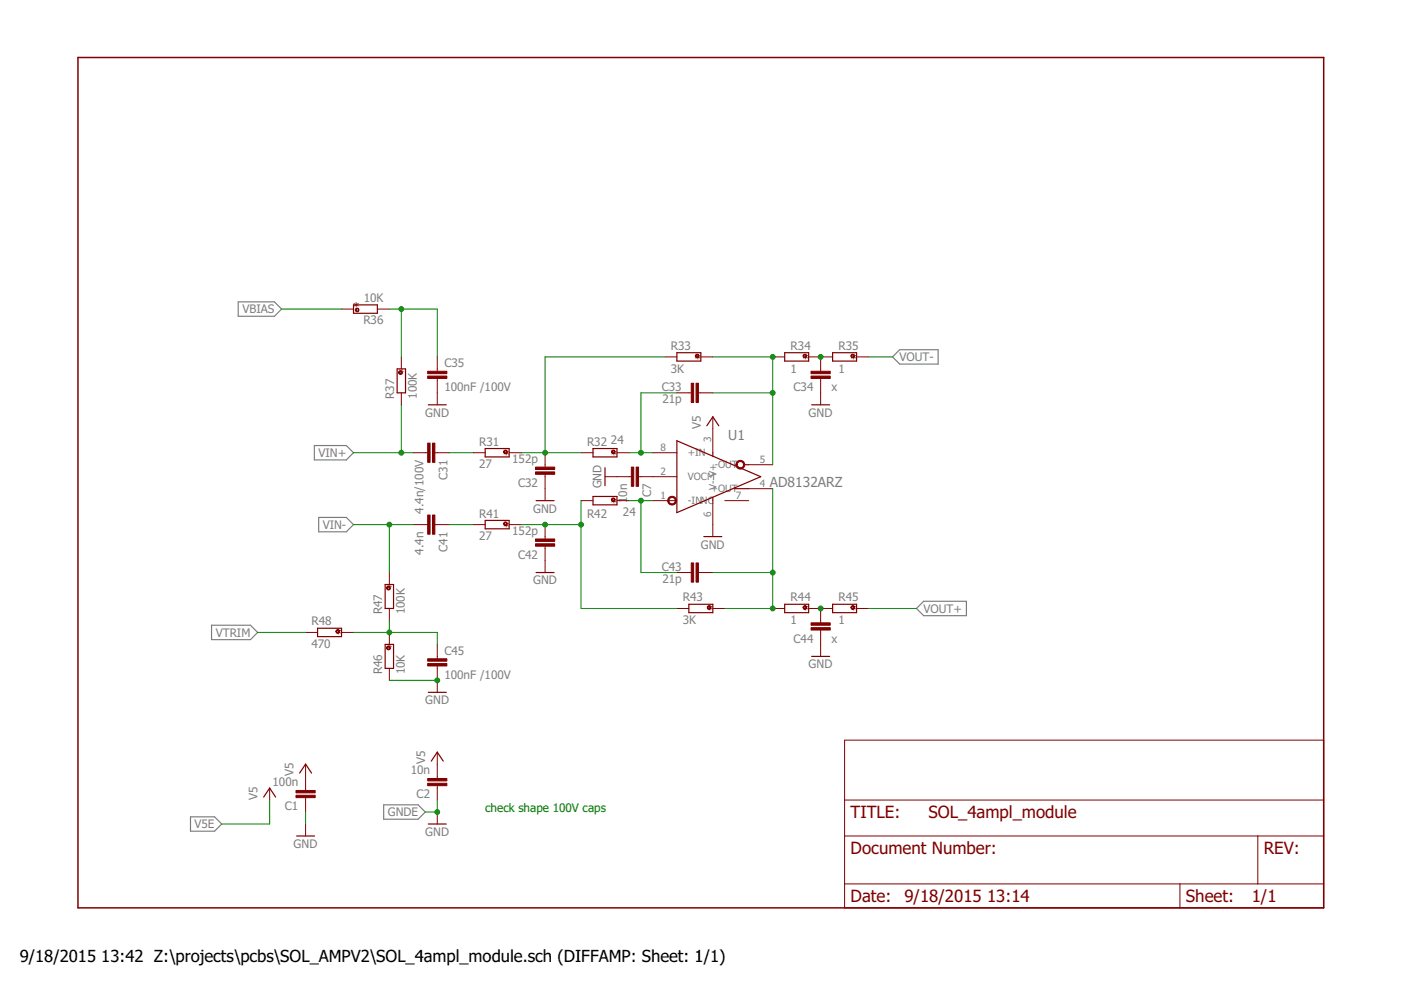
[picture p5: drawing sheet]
<svg xmlns="http://www.w3.org/2000/svg" width="297mm" height="210mm" viewBox="0 0 297 210" stroke-linecap="round" stroke-linejoin="round" font-family="sans-serif">
<path d="M50.5 64h7.7l1.5 1.5-1.5 1.6h-7.7zM189.2 75.7l1.6-1.6h8.1v3.1h-8.1zM66.7 94.5h6.7l1.6 1.5-1.6 1.5h-6.7zM67.6 109.7h5.8l1.6 1.5-1.6 1.6h-5.8zM44.9 132.6h8.2l1.5 1.5-1.5 1.5h-8.2zM194.3 129l1.5-1.5h9.1v3h-9.1zM40.4 173.2h5.1l1.5 1.5-1.5 1.5h-5.1zM81.3 170.6h7.3l1.6 1.6-1.6 1.5h-7.3z" fill="none" stroke="#808080" stroke-width=".25"/>
<g fill="none" stroke="#800000" stroke-width=".21">
<path d="M72.4 65.5h2.6M80 65.5h2.5M85.1 75.7v2.5M92.7 75.7v3M141 75.7h2.5M148.6 75.7h2.5M163.8 75.7h2.6M171.4 75.7h5.1M174 75.7v3M181.6 75.7h2.5M85.1 83.3v2.5M87.6 96h3.1"/>
<path d="M92.2 96h3M92.7 80.2v5.6M100.3 96h2.6M107.9 96h2.6M115.6 96v3M123.2 96h2.5M130.8 96h2.5M138.4 96h5.1M143.5 83.3h3.1M148.1 83.3h3M151.1 88.4v7.6M158.7 98.5h5.1"/>
<path d="M174 80.2v5.6M87.6 111.2h3.1M92.2 111.2h3M100.3 111.2h2.6M107.9 111.2h2.6M115.6 100.6v5.6M115.6 111.2v3.1M115.6 115.8v5.6M123.2 106.2h2.5M128.3 101.1h5.6M130.8 106.2h2.5M135.4 101.1h8.1"/>
<path d="M138.4 106.2h5.1M151.1 106.2v7.6M153.7 106.2h5M158.7 103.6h5.1M64.8 134.1h2.5M72.4 134.1h2.6M82.5 121.4v2.5M82.5 129v2.6M82.5 134.1v2.5M92.7 136.6v3.1M143.5 129h2.5M143.5 121.4h3.1"/>
<path d="M148.1 121.4h3M151.1 129h2.6M163.8 129h2.6M171.4 129h5.1M174 129v3.1M174 133.6v5.6M181.6 129h2.5M82.5 141.7v2.6M92.7 141.2v5.6M92.7 159.5v5.6M179.1 156.9h101.5v35.6h-101.5zM57.2 167.1v2.5"/>
<path d="M64.8 162v5.6M64.8 169.1v3.1M64.8 174.7v2.5M92.7 166.6v3M92.7 172.2v2.5M179.1 177.2h101.5M179.1 169.6h101.5M266.7 177.2v10.2M179.1 187.4h101.5M250.2 187.4v5.1"/>
</g>
<g fill="none" stroke="#800000" stroke-width=".25">
<path d="M75 64.6h5v1.8h-5zM84.2 78.2h1.8v5.1h-1.8zM143.5 74.8h5.1v1.8h-5.1zM166.4 74.8h5v1.8h-5zM176.5 74.8h5.1v1.8h-5.1zM90.8 85.8h3.8M102.9 95.1h5v1.8h-5zM125.7 95.1h5.1v1.8h-5.1zM128.3 99.2v3.8M143.5 93.5l17.8 7.6-17.8 7.6zM149.9 90.3l1.2-1.9 1.3 1.9M151.1 96v.8"/>
<path d="M158 98.5h.7M172.1 85.8h3.8M102.9 110.3h5v1.8h-5zM113.7 106.2h3.8M125.7 105.3h5.1v1.7h-5.1zM149.2 113.8h3.8M151.1 105.6v.6M155.7 103.6h3M67.3 133.2h5.1v1.8h-5.1zM81.7 123.9h1.7v5.1h-1.7zM81.7 136.6h1.7v5.1h-1.7zM113.7 121.4h3.8"/>
<path d="M146 128.1h5.1v1.8h-5.1zM166.4 128.1h5v1.8h-5zM172.1 139.2h3.8M176.5 128.1h5.1v1.8h-5.1zM90.8 146.8h3.8M55.9 169l1.3-1.9 1.2 1.9M62.9 177.2h3.8M63.5 163.9l1.3-1.9 1.3 1.9M90.8 174.7h3.8M91.4 161.4l1.3-1.9 1.3 1.9"/>
</g>
<g fill="#800000" stroke="#800000" stroke-width=".21">
<path d="M156.2 98a.94 .94 0 0 1 1.5 0 .94 .94 0 0 1-.4 1.4 .94 .94 0 0 1-1.3-.9h.3a.68 .68 0 0 1 1-.5 .68 .68 0 0 1 .1 1.1 .68 .68 0 0 1-1.1-.4v-.2h-.3z" fill-rule="evenodd"/>
<path d="M141.7 105.6a.94 .94 0 0 1 1.5 0 .94 .94 0 0 1-.4 1.4 .94 .94 0 0 1-1.2-.8h.2a.67 .67 0 0 1 .9-.7 .67 .67 0 0 1 .3 1.1 .67 .67 0 0 1-1.1-.2l-.1-.2h-.2z" fill-rule="evenodd"/>
<path d="M150.1 128.5a.39 .39 0 0 1 .6 .2 .39 .39 0 0 1-.3 .5 .39 .39 0 0 1-.4-.4h.1a.26 .26 0 0 1 .4-.2 .26 .26 0 0 1 0 .4 .26 .26 0 0 1-.4-.1l-.1-.1z" fill-rule="evenodd"/>
<path d="M129.7 105.8a.39 .39 0 0 1 .6-.1 .39 .39 0 0 1-.1 .6 .39 .39 0 0 1-.6-.3h.2a.26 .26 0 0 1 .3-.3 .26 .26 0 0 1 .1 .4 .26 .26 0 0 1-.4 0z" fill-rule="evenodd"/>
<path d="M129.7 95.6a.39 .39 0 0 1 .6-.1 .39 .39 0 0 1-.1 .6 .39 .39 0 0 1-.6-.3h.2a.26 .26 0 0 1 .3-.2 .26 .26 0 0 1 .1 .4 .26 .26 0 0 1-.4-.1z" fill-rule="evenodd"/>
<path d="M106.8 95.6a.39 .39 0 0 1 .7-.1 .39 .39 0 0 1-.2 .6 .39 .39 0 0 1-.5-.3h.1a.26 .26 0 0 1 .4-.2 .26 .26 0 0 1 .1 .4 .26 .26 0 0 1-.5-.1z" fill-rule="evenodd"/>
<path d="M106.8 110.8a.39 .39 0 0 1 .7 0 .39 .39 0 0 1-.2 .6 .39 .39 0 0 1-.5-.4h.1a.26 .26 0 0 1 .4-.2 .26 .26 0 0 1 .1 .4 .26 .26 0 0 1-.5-.1z" fill-rule="evenodd"/>
<path d="M147.6 75.2a.39 .39 0 0 1 .6 .1 .39 .39 0 0 1-.3 .6 .39 .39 0 0 1-.5-.4h.2a.26 .26 0 0 1 .3-.2 .26 .26 0 0 1 .1 .4 .26 .26 0 0 1-.4-.1l-.2-.1z" fill-rule="evenodd"/>
<path d="M82 124.5a.39 .39 0 0 1 .7-.1 .39 .39 0 0 1-.2 .7 .39 .39 0 0 1-.5-.4h.1a.26 .26 0 0 1 .4-.2 .26 .26 0 0 1 0 .4 .26 .26 0 0 1-.4-.1z" fill-rule="evenodd"/>
<path d="M84.7 78.7a.39 .39 0 0 1 .6 .1 .39 .39 0 0 1-.3 .6 .39 .39 0 0 1-.5-.4h.1a.26 .26 0 0 1 .4-.2 .26 .26 0 0 1 .1 .4 .26 .26 0 0 1-.4-.1l-.2-.1z" fill-rule="evenodd"/>
<path d="M82 137.2a.39 .39 0 0 1 .7-.1 .39 .39 0 0 1-.2 .7 .39 .39 0 0 1-.5-.4h.1a.26 .26 0 0 1 .4-.2 .26 .26 0 0 1 0 .4 .26 .26 0 0 1-.4-.1z" fill-rule="evenodd"/>
<path d="M71.4 133.6a.39 .39 0 0 1 .6 .1 .39 .39 0 0 1-.3 .6 .39 .39 0 0 1-.5-.4h.2a.26 .26 0 0 1 .3-.3 .26 .26 0 0 1 .1 .4 .26 .26 0 0 1-.4 0l-.2-.1z" fill-rule="evenodd"/>
<path d="M75.4 65.5a.39 .39 0 0 1 .6-.1 .39 .39 0 0 1-.1 .7 .39 .39 0 0 1-.6-.4h.2a.26 .26 0 0 1 .3-.2 .26 .26 0 0 1 .1 .4 .26 .26 0 0 1-.4-.1l-.2-.1z" fill-rule="evenodd"/>
<path d="M170.4 75.2a.39 .39 0 0 1 .6 .1 .39 .39 0 0 1-.3 .6 .39 .39 0 0 1-.4-.4h.1a.27 .27 0 0 1 .3-.3 .27 .27 0 0 1 .2 .4 .27 .27 0 0 1-.5 0l-.1-.1z" fill-rule="evenodd"/>
<path d="M170.4 128.5a.39 .39 0 0 1 .6 .2 .39 .39 0 0 1-.3 .5 .39 .39 0 0 1-.4-.4h.1a.27 .27 0 0 1 .3-.3 .27 .27 0 0 1 .2 .4 .27 .27 0 0 1-.5 0l-.1-.1z" fill-rule="evenodd"/>
<path d="M180.6 75.2a.39 .39 0 0 1 .6 .1 .39 .39 0 0 1-.3 .6 .39 .39 0 0 1-.5-.4h.2a.27 .27 0 0 1 .3-.3 .27 .27 0 0 1 .1 .4 .27 .27 0 0 1-.4 0l-.2-.1z" fill-rule="evenodd"/>
<path d="M180.6 128.5a.39 .39 0 0 1 .6 .2 .39 .39 0 0 1-.3 .5 .39 .39 0 0 1-.5-.4h.2a.27 .27 0 0 1 .3-.3 .27 .27 0 0 1 .1 .4 .27 .27 0 0 1-.4 0l-.2-.1z" fill-rule="evenodd"/>
</g>
<path d="M16.5 12.2h264.1v180.3h-264.1z" fill="none" stroke="#800000" stroke-width=".32"/>
<g fill="#800000" stroke="#800000" stroke-width=".21">
<path d="M147.6 81.3h.5v4h-.5z"/>
<path d="M146.6 81.3h.5v4h-.5z"/>
<path d="M113.5 99h4.1v.5h-4.1z"/>
<path d="M113.5 100.1h4.1v.5h-4.1z"/>
<path d="M113.5 114.3h4.1v.5h-4.1z"/>
<path d="M113.5 115.3h4.1v.5h-4.1z"/>
<path d="M90.7 94h.5v4h-.5z"/>
<path d="M91.7 94h.5v4h-.5z"/>
<path d="M90.7 109.2h.5v4.1h-.5z"/>
<path d="M91.7 109.2h.5v4.1h-.5z"/>
<path d="M147.6 119.4h.5v4h-.5z"/>
<path d="M146.6 119.4h.5v4h-.5z"/>
<path d="M133.9 99h.5v4.1h-.5z"/>
<path d="M134.9 99h.5v4.1h-.5z"/>
<path d="M62.8 167.6h4v.5h-4z"/>
<path d="M62.8 168.6h4v.5h-4z"/>
<path d="M90.7 165.1h4v.5h-4z"/>
<path d="M90.7 166.1h4v.5h-4z"/>
<path d="M90.7 140.7h4v.5h-4z"/>
<path d="M90.7 139.7h4v.5h-4z"/>
<path d="M90.7 79.7h4v.5h-4z"/>
<path d="M90.7 78.7h4v.5h-4z"/>
<path d="M172 78.7h4v.5h-4z"/>
<path d="M172 79.7h4v.5h-4z"/>
<path d="M172 132.1h4v.5h-4z"/>
<path d="M172 133.1h4v.5h-4z"/>
</g>
<g fill="none" stroke="#008000" stroke-width=".21">
<path d="M59.7 65.5h12.7M82.5 65.5h10.2v10.2M85.1 65.5v10.2M141 75.7h-25.4v20.3M151.1 75.7h12.7v22.8M184.1 75.7h5.1M75 96h12.6M85.1 85.8v10.2M95.2 96h5.1M110.5 96h12.7M133.3 96h5.1M143.5 83.3h-7.6v12.7"/>
<path d="M151.1 83.3h12.7M75 111.2h12.6M82.5 111.2v10.2M95.2 111.2h5.1M110.5 111.2h12.7M123.2 106.2v22.8h20.3M133.3 106.2h5.1M135.9 106.2v15.2h7.6M163.8 103.6v25.4h-10.1M54.6 134.1h10.2M75 134.1h17.7v2.5M82.5 131.6v2.5"/>
<path d="M151.1 121.4h12.7M184.1 129h10.2M82.5 144.3h10.2M57.2 169.6v5.1h-10.2M64.8 172.2v2.5M92.7 169.6v2.6h-2.5"/>
</g>
<g fill="#008000" stroke="#008000" stroke-width=".21">
<circle cx="163.8" cy="83.3" r=".51"/>
<circle cx="163.8" cy="75.7" r=".51"/>
<circle cx="163.8" cy="121.4" r=".51"/>
<circle cx="163.8" cy="129" r=".51"/>
<circle cx="135.9" cy="106.2" r=".51"/>
<circle cx="135.9" cy="96" r=".51"/>
<circle cx="115.6" cy="96" r=".51"/>
<circle cx="85.1" cy="96" r=".51"/>
<circle cx="82.5" cy="111.2" r=".51"/>
<circle cx="92.7" cy="172.2" r=".51"/>
<circle cx="92.7" cy="144.3" r=".51"/>
<circle cx="115.6" cy="111.2" r=".51"/>
<circle cx="123.2" cy="111.2" r=".51"/>
<circle cx="85.1" cy="65.5" r=".51"/>
<circle cx="82.5" cy="134.1" r=".51"/>
<circle cx="174" cy="75.7" r=".51"/>
<circle cx="174" cy="129" r=".51"/>
</g>
<g font-size="3.6" fill="#800000">
<text x="180.3" y="173.4">TITLE:</text>
<text x="196.8" y="173.4">SOL_4ampl_module</text>
<text x="180.3" y="181.1">Document Number:</text>
<text x="267.9" y="181.1">REV:</text>
<text x="180.3" y="191.2">Date:</text>
<text x="191.8" y="191.2">9/18/2015</text>
<text x="209.3" y="191.2">13:14</text>
<text x="251.4" y="191.2">Sheet:</text>
<text x="265.4" y="191.2">1/1</text>
</g>
<g font-size="3.5">
<text x="4.2" y="203.9">9/18/2015</text>
<text x="21.5" y="203.9">13:42 Z:\projects\pcbs\SOL_AMPV2\SOL_4ampl_module.sch (DIFFAMP: Sheet: 1/1)</text>
</g>
<g font-size="2.9" fill="#808080">
<text x="154.4" y="93.3">U1</text>
<text x="163.2" y="103.3">AD8132ARZ</text>
</g>
<g font-size="2.5" fill="#808080">
<text x="77.1" y="64">10K</text>
<text x="51.4" y="66.4">VBIAS</text>
<text x="77" y="68.8">R36</text>
<text x="94.2" y="77.8">C35</text>
<text x="142.2" y="74.2">R33</text>
<text x="167.6" y="74.2">R34</text>
<text x="177.8" y="74.2">R35</text>
<text x="190.7" y="76.6">VOUT-</text>
<text x="94.2" y="82.9">100nF /100V</text>
<text x="140.3" y="82.9">C33</text>
<text x="142.2" y="79">3K</text>
<text x="167.6" y="79">1</text>
<text x="168.2" y="82.9">C34</text>
<text x="176.3" y="82.9">x</text>
<text x="177.8" y="79">1</text>
<text x="83.6" y="84.6" transform="rotate(-90 83.6 84.6)">R37</text>
<text x="88.4" y="84.6" transform="rotate(-90 88.4 84.6)">100K</text>
<text x="90.2" y="88.4">GND</text>
<text x="140.4" y="85.5">21p</text>
<text x="171.4" y="88.4">GND</text>
<text x="101.6" y="94.5">R31</text>
<text x="124.5" y="94.5">R32</text>
<text x="129.5" y="94.2">24</text>
<text x="148.6" y="90.9" transform="rotate(-90 148.6 90.9)">V5</text>
<text x="67.5" y="96.9">VIN+</text>
<text x="94.9" y="101.7" transform="rotate(-90 94.9 101.7)">C31</text>
<text x="101.6" y="99.3">27</text>
<text x="108.6" y="98.2">152p</text>
<text x="109.8" y="103.2">C32</text>
<text x="127.5" y="103.6" transform="rotate(-90 127.5 103.6)">GND</text>
<text x="133" y="106.7" transform="rotate(-90 133 106.7)">10n</text>
<text x="138" y="105.5" transform="rotate(-90 138 105.5)">C7</text>
<text x="68.4" y="112.1">VIN-</text>
<text x="89.8" y="108.9" transform="rotate(-90 89.8 108.9)">4.4n/100V</text>
<text x="101.6" y="109.7">R41</text>
<text x="108.6" y="113.4">152p</text>
<text x="113" y="108.7">GND</text>
<text x="124.5" y="109.7">R42</text>
<text x="132.1" y="109.5">24</text>
<text x="89.8" y="117.6" transform="rotate(-90 89.8 117.6)">4.4n</text>
<text x="94.9" y="117" transform="rotate(-90 94.9 117)">C41</text>
<text x="101.6" y="114.5">27</text>
<text x="109.8" y="118.5">C42</text>
<text x="148.6" y="116.3">GND</text>
<text x="113" y="123.9">GND</text>
<text x="140.3" y="121">C43</text>
<text x="140.4" y="123.5">21p</text>
<text x="81.1" y="130.3" transform="rotate(-90 81.1 130.3)">R47</text>
<text x="85.9" y="130.3" transform="rotate(-90 85.9 130.3)">100K</text>
<text x="144.8" y="127.5">R43</text>
<text x="167.6" y="127.5">R44</text>
<text x="177.8" y="127.5">R45</text>
<text x="195.8" y="129.9">VOUT+</text>
<text x="45.8" y="135">VTRIM</text>
<text x="66.1" y="137.4">470</text>
<text x="66.1" y="132.6">R48</text>
<text x="144.8" y="132.3">3K</text>
<text x="167.6" y="132.3">1</text>
<text x="168.2" y="136.2">C44</text>
<text x="176.3" y="136.2">x</text>
<text x="177.8" y="132.3">1</text>
<text x="81.1" y="143" transform="rotate(-90 81.1 143)">R46</text>
<text x="85.9" y="143" transform="rotate(-90 85.9 143)">10K</text>
<text x="94.2" y="143.9">100nF /100V</text>
<text x="94.2" y="138.8">C45</text>
<text x="171.4" y="141.7">GND</text>
<text x="90.2" y="149.3">GND</text>
<text x="57.8" y="166.7">100n</text>
<text x="62.2" y="164.6" transform="rotate(-90 62.2 164.6)">V5</text>
<text x="87.1" y="164.2">10n</text>
<text x="90.2" y="162" transform="rotate(-90 90.2 162)">V5</text>
<text x="54.6" y="169.6" transform="rotate(-90 54.6 169.6)">V5</text>
<text x="60.4" y="171.8">C1</text>
<text x="82.2" y="173.1">GNDE</text>
<text x="88.3" y="169.3">C2</text>
<text x="41.2" y="175.6">V5E</text>
<text x="62.2" y="179.8">GND</text>
<text x="90.2" y="177.3">GND</text>
</g>
<g font-size="2.5" fill="#800000">
<text x="74.9" y="66">*</text>
<text x="147.3" y="76.9">*</text>
<text x="170.2" y="76.9">*</text>
<text x="180.3" y="76.9">*</text>
<text x="86.4" y="79.5" transform="rotate(-90 86.4 79.5)">*</text>
<text x="106.7" y="97.3">*</text>
<text x="129.5" y="97.3">*</text>
<text x="129.5" y="107.4">*</text>
<text x="106.7" y="112.5">*</text>
<text x="83.8" y="125.2" transform="rotate(-90 83.8 125.2)">*</text>
<text x="149.9" y="130.3">*</text>
<text x="170.2" y="130.3">*</text>
<text x="180.3" y="130.3">*</text>
<text x="71.1" y="135.4">*</text>
<text x="83.8" y="137.9" transform="rotate(-90 83.8 137.9)">*</text>
</g>
<text font-size="2.5" fill="#008000" x="102.9" y="172.2">check shape 100V caps</text>
<g font-size="2.1" fill="#808080">
<text x="140" y="95.6">8</text>
<text x="150.8" y="93.7" transform="rotate(-90 150.8 93.7)">3</text>
<text x="140" y="100.7">2</text>
<text x="145.8" y="96.8">+IN</text>
<text x="145.8" y="101.8">VOCM</text>
<text x="151.5" y="99.3">-OUT</text>
<text x="161.1" y="98.2">5</text>
<text x="140" y="105.8">1</text>
<text x="145.8" y="106.9">-INNC</text>
<text x="150.7" y="104.4">+OUT</text>
<text x="151.9" y="103.8" transform="rotate(-90 151.9 103.8)">V- V+</text>
<text x="156" y="105.8">7</text>
<text x="161.1" y="103.3">4</text>
<text x="150.8" y="109.7" transform="rotate(-90 150.8 109.7)">6</text>
</g>
</svg>
